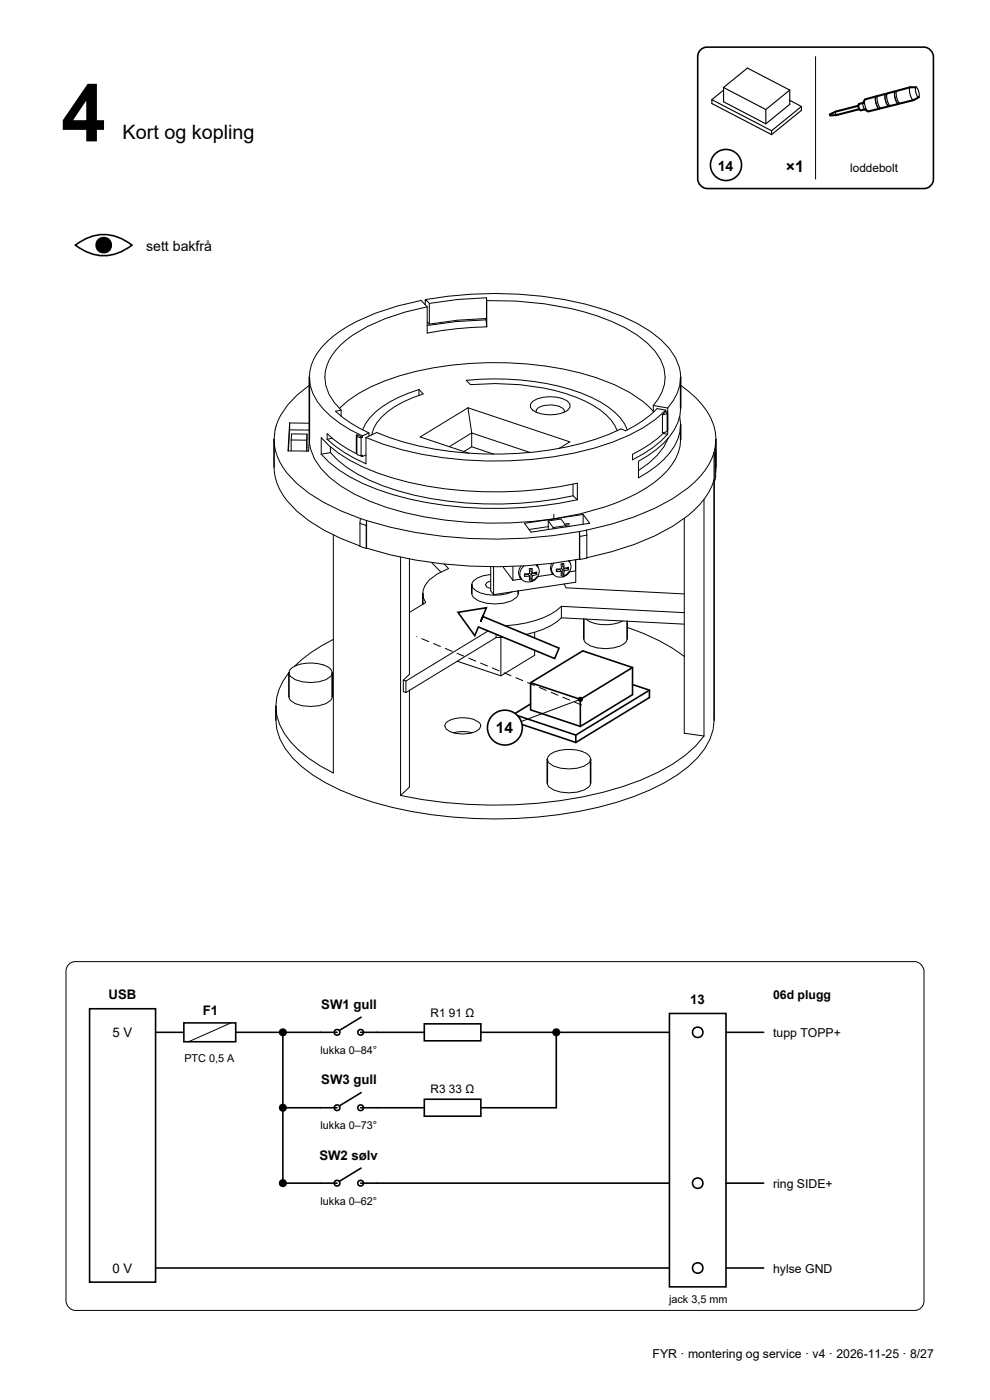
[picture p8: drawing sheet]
<svg xmlns="http://www.w3.org/2000/svg" width="210mm" height="297mm" viewBox="0 0 210 297" stroke-linecap="round" stroke-linejoin="round" font-family="sans-serif">
<g fill="none" stroke="#000" stroke-width=".21">
<path d="M90.2 63.7v1M90.3 63.5a81.2 81.2 0 0 1 38.1 2.3 33.8 33.8 0 0 1 11.8 6.2 11 11 0 0 1 4.2 8 10 10 0 0 1-2.8 6.6M90.3 63.5v.3l-.1-.1M90.3 63.5l.8 .9M90.3 63.6l-.1 .1M90.6 65.1l-1.3-1.4a46.6 46.6 0 0 0-17.2 6.6 13.9 13.9 0 0 0-6.4 8.4 9.3 9.3 0 0 0 2.8 8.1 25.7 25.7 0 0 0 8.4 5.7M90.6 65.1v5.6a75.6 75.6 0 0 1 12.6-1.4M90.6 65.1a41.1 41.1 0 0 0-17.1 7 10.8 10.8 0 0 0-4.6 7.9 9.7 9.7 0 0 0 3.5 7M90.6 68.3l.5 .5M91.1 64.4v4.4M103.1 67.9l-6.3 .3-6.2 .8M103.1 67.6v.3"/>
<path d="M103.1 67.9l.1 1.4M103.2 63.2l-6.2 .3-5.9 .9M103.2 63.2v4.4l-6.2 .3-5.9 .9M103.2 63.2v.6M103.2 63.8a63.8 63.8 0 0 1 26.5 4.4 23.6 23.6 0 0 1 9.2 6.2 8.3 8.3 0 0 1-.3 11.6M103.2 63.8v5.5M58.1 99.1a12.5 12.5 0 0 0 4.8 9.3 38.7 38.7 0 0 0 13.5 7.4M58.2 92.1v.1M61.4 91.2l-.2 4.4M61.4 89.7l-.3 5.9 4.4 .1 .1-2.7M61.4 89.7v1.5M61.4 89.7l4.2 .1"/>
<path d="M61.4 91.2h4.2M61.8 93.3v2.4M61.8 93.3l3.3 .1M65.1 92.1v3.6v-2.3M65.1 92.1h-3.2l-.1 1.2M65.1 92.1v1.3M65.6 81.7a17.1 17.1 0 0 0-7.1 8.7 10.7 10.7 0 0 0 2.4 9.9 29.6 29.6 0 0 0 11.5 8.1l4 1.6M65.6 93.2a9.5 9.5 0 0 0 2.5 6.2 26.1 26.1 0 0 0 10.3 6.9 76.3 76.3 0 0 0 34.6 4.3l4.5-.5M68.1 96.3a27.1 27.1 0 0 0 11.9 7.5 79.8 79.8 0 0 0 42.5 2.2M68.1 96.3v-3.5a27.1 27.1 0 0 0 11.9 7.5 79.9 79.9 0 0 0 42.5 2.2v3.5M69.4 93.2v-1.2a25.6 25.6 0 0 0 6.3 4.3M70.1 96a29.7 29.7 0 0 0 14.3 8.1 77.7 77.7 0 0 0 37.1 1.1"/>
<path d="M70.1 96l-2 .3M70.1 94.8v1.2M70.5 93l-1.1 .2M72 86.6a29 29 0 0 1 12.8-6.9 74.1 74.1 0 0 1 41.7 .4 27.8 27.8 0 0 1 12.1 7.1M72.4 87l-1.2 .3a26.3 26.3 0 0 0 7.1 4.6M72.4 87v1.3M75.6 96.2l.3 .3 .7 .2M76.4 96.7l.5 .2M76.6 96.7l.3-.1v.3M76.6 92.9v3.8M76.9 92.8l-1.2-.6-.1 .2 .3 .3 .7 .2M76.9 92.5v.3"/>
<path d="M76.9 92.8l-.3 .1M77.6 92.8v5.6a28.3 28.3 0 0 1-8.2-5.2M77.6 96.5l-.7 .4M78.3 91.9v.6M78.3 91.9l-1.4 .6M88.9 82.6a22.3 22.3 0 0 0-10.5 6.1l-.9 1.2-.6 1.3M88.9 82.6l.9 1a18.7 18.7 0 0 0-9.9 6.1l-.7 1.3-.4 1.3M88.9 82.6v1.3M99.3 86.5l21.6 7.2-2.3 1.4M99.3 86.5l-10.2 6.2 10.3 3.4M99.3 86.5l.8 5.4M100.1 94.8l4.6 1.5"/>
<path d="M100.1 94.8l-1.7 1M100.1 91.9v2.9M100.1 91.9l12.3 4.1M100.1 91.9l-4.8 2.9M113 85.1a7.6 7.6 0 0 1 7.3-.1l.6 .7v.7a3.7 3.7 0 0 1-3.1 1.5 7.4 7.4 0 0 1-4.8-.9l-.5-.6v-.7zM113.7 87.5a1.06 1.06 0 0 1 1-1.3 5 5 0 0 1 4.9 .7l.1 .6M133.1 91.2a13.7 13.7 0 0 0-7.7-6.9 54 54 0 0 0-26.5-3.6l.9 .9a48.1 48.1 0 0 1 24.2 3.4 12.5 12.5 0 0 1 6.9 6.4M138.6 86v1.5M138.6 86l3 .6M140.5 88v3.8l.8-.1 .3-.4M140.7 92l.9 .1M140.9 91.8a25.6 25.6 0 0 1-6.7 4.6v1.2a24.2 24.2 0 0 0 7.4-5.5"/>
<path d="M141.2 87a29.7 29.7 0 0 1-11.3 6.8 79.8 79.8 0 0 1-48.6 .4l-3.7-1.4M141.2 87l-1.8-.3a23.4 23.4 0 0 1-6.7 4.7l-1-.4a61.7 61.7 0 0 1-25.5 5.3 65.7 65.7 0 0 1-26.3-4.5l-2.3 1M141.2 87.3l.4 .2-.3 .3-.8 .2M141.2 87.3l-.7 .7M141.2 87v.3M141.6 86.6v5.5M141.8 93a15.2 15.2 0 0 1-6.4 6.8M144.4 81.7a17.4 17.4 0 0 1 7 8.5l.3 1.5 .2 1.5-.2 2.1M144.4 93.2a11 11 0 0 1-4.3 8 33.7 33.7 0 0 1-11.8 6.3l-5.2 1.5-5.6 1.1M144.4 86.6a11.7 11.7 0 0 1-5.1 8.8l-3.9 2.5v3.5a17.4 17.4 0 0 0 8.4-8.3l.4-1.5 .2-1.5-.2-1.8M151.5 96a15.7 15.7 0 0 1-5.6 7.6 45.4 45.4 0 0 1-16.3 7.6l-5.2 1.3M151.5 96v5.8"/>
<path d="M151.5 96l.1 1M151.6 97v4.8M151.7 95.3l.1 .9M151.7 95.3l-.2 .7M151.8 96.2v4.9l-.2 .7M151.8 96.2l-.2 .8M151.9 99.1l-.1 1M70.7 113.5v50.5a26.3 26.3 0 0 1-10.4-8.4 10.4 10.4 0 0 1 1-12.9M76.4 111v4.9l1.3 .5M76.4 111l1.3 .5M76.4 110v1M76.4 110l1.4 .4"/>
<path d="M77.7 111.5v4.9M77.8 116.3a97.1 97.1 0 0 0 45.1 2.3M77.8 110.4a97.2 97.2 0 0 0 45.1 2.4M77.8 116.3l-.1 .1M77.8 110.4v5.9M77.8 110.4l-.1 1.1M85 118.2v50.6M86.8 118.6v24.5l-1.2 1.2M91.6 119.3l1.9 2M94.2 119.7l.9 .9a8.2 8.2 0 0 0-5 3.8 3.3 3.3 0 0 0 .2 3.4l-3.5 2.1M111.3 111l12.4-1.9 1.4 1.9-12.5 1.9zM113.7 119.9a1.76 1.76 0 0 1 .3 2.5"/>
<path d="M113.8 119.8h.1M116.3 111.7l-4.1 .6M116.3 110.5v1.8M116.3 110.5l1 1.4M116.3 110.5l2.7-.4 1 1.4M117 119.5l-.3 1 .4 .9M117.3 111.9v.3M117.5 109.1v1M119.4 119.6v.6l.3 .4M119.8 111.2l.9-.1v.6M120 111.5v.3M120 111.5l-2.7 .4"/>
<path d="M120.3 111.1v.6M120.7 119a2.19 2.19 0 0 1-.4 2.9 2.19 2.19 0 0 1-3-.1 1.92 1.92 0 0 1 .2-2.3M121.5 105.2l1 .8M121.5 102.7v2.5M122.1 118.8v2.3l-1.3 .2M122.1 118.8v4.7l-17.4 2.6M122.9 118.6l.1 .1M122.9 112.8v5.8M122.9 112.8l.1 1M123 113.8v4.9M123.7 109.1v2.1M124.4 112.5l.1 1"/>
<path d="M124.4 112.5l-1.5 .3M124.5 113.5v4.9l-1.5 .3M124.5 113.5l-1.5 .3M145.2 110v45.6l4.1 .5M149.3 106v50.1M151.5 101.8a15.5 15.5 0 0 1-5.6 7.6 45.4 45.4 0 0 1-16.2 7.7l-5.2 1.2M151.5 101.8h.1M70.7 135.7a30.7 30.7 0 0 0-8.2 5.6M100.1 125.9l.3 .9a8.2 8.2 0 0 0 8.1 .7l1-.7 .4-.9M104.1 121.9l-1.6 .2-1.3 .5-.8 .7-.2 .4-.1 .4 .2 .6a5.7 5.7 0 0 0 4.4 1.6l1.4-.1 2.5-.6M104.1 123.2l-.8 .4-.3 .5 .3 .4 .8 .4M104.1 120.2v5.1l.6 .8"/>
<path d="M104.7 120.2v5.9M105.2 135.3l-19.1 11.6M105.2 132.8l-19.1 11.7M105.2 132.8v2.5M106.2 135.2v8.2M106.8 120.2l2 2.9M108.8 120.2v2.9M110.5 120.1a1.93 1.93 0 0 0-.2 2.3M110.6 122.8l-1.8 .3M111.2 120.1a1.87 1.87 0 0 0-.6 2.7 1.87 1.87 0 0 0 2.8 .2l.6-.6M111.3 122l.8-.2 .3 .4M112.4 122.2l-.1 .9 .6-.1"/>
<path d="M112.6 120.6v.6l.3 .4M112.6 121.7v1M112.6 121.7l.3 .5M112.6 122.7l.3 .3M112.6 122.7h-.3M112.9 121.6v-1h-.6l.1 1.1h-1.1v.6l1.1-.1M112.9 121.6l.9-.2v.5M112.9 122.2v.8M113.4 134.1v4.9l-7.2 4.4M113.6 121.5v.1M113.6 121.6l.2 .3M113.6 121.6l-1 .1"/>
<path d="M113.8 121.9l-.9 .3M117.3 121.8l-3.3 .5M118 120.9l.8-.1 .3 .4M119.1 131.1a16.8 16.8 0 0 1-9.5 3.8l-4.4 .4M119.1 128.6a16.7 16.7 0 0 1-9.5 3.9l-4.4 .3M119.1 131.1l26.1 1.3M119.1 128.6l26.1 1.4M119.1 128.6v2.5M119.1 121.2l-.1 .9 .6-.1M119.4 120.7v1M119.4 120.7l.3 .4M119.4 121.7l.2 .3"/>
<path d="M119.4 121.7h-.3M119.6 123.9l.5 .8 25.1 1.3M119.7 120.6l-.1-1h-.6l.1 1.1h-1.1v.6l1.1-.1M119.7 120.6l.9-.3v.6M119.7 121.1l-.1 .9M120.4 120.6l-1 .1M120.4 120.4v.2M120.4 120.6l.2 .3M120.6 120.9l-.9 .2M123.8 135.5l.4 .8a7.7 7.7 0 0 0 8.5 0l.3-.8M124.3 131.3a8.1 8.1 0 0 0 7.8 .4M133 133.1a41.8 41.8 0 0 1 12.2 6.1"/>
<path d="M58.5 152.7a11.9 11.9 0 0 0 3.6 8.1 38.6 38.6 0 0 0 17.1 9.4 96 96 0 0 0 51.6 0 38.6 38.6 0 0 0 17.2-9.4 11.9 11.9 0 0 0 3.5-8.1M61.3 147.8l.3 .8a7.6 7.6 0 0 0 7.5 .7l1-.7 .4-.8M62 141.6a8.1 8.1 0 0 1 8 .2 1.11 1.11 0 0 1 .1 1.7 7.7 7.7 0 0 1-8.5 0l-.3-.8 .2-.5zM85.6 144.3v2.4l.5 .2M85.6 144.3l.5 .2M86.1 144.5v2.4M86.8 146.5v20.5l-1.8 1.8M94.9 153.1a6.7 6.7 0 0 1 6.7 .1l.4 .8-.3 .7a6.4 6.4 0 0 1-7.1 0l-.3-.7 .2-.5zM96.1 155.4a8.1 8.1 0 0 1 4.1 0M97 140.3l9.2 3.1M116.8 160a8.1 8.1 0 0 1 8 .1 1.11 1.11 0 0 1 .1 1.8 7.7 7.7 0 0 1-8.5 0l-.3-.8 .2-.6zM149.3 156.1a26 26 0 0 1-9.8 7.8 72.8 72.8 0 0 1-25.4 6.5 99.6 99.6 0 0 1-29.1-1.6"/>
<path d="M116.1 166.1l.3 .8a7.7 7.7 0 0 0 8.5 0l.4-.8"/>
</g>
<g fill="none" stroke="#000" stroke-width=".34">
<path d="M58.1 93.2v5.9M65.6 80v13.2M75.6 92.4v3.8M141.6 87.5v3.8M144.4 80v6.6M144.4 90.1v3.1M151.9 93.2v5.9M113.8 119.8l.3 .4M120.7 119l.1 .2M151.5 101.8v50.9M89.7 125.9v2.3M100.1 124.1v1.8"/>
<path d="M109.9 125.4v.5M110.3 122.4l.3 .4M114 122.4l-.6 .6-.7 .4M117.1 121.4l.2 .4M120.8 121.3l-.6 .7-.8 .4M123.8 131.3v4.2M133 131.8v3.7M58.5 149.8v2.9M61.3 142.7v5.1M70.5 142.7v5.1M109 151.5v1.6l13.1 4.4M109 151.5l13.1 4.4"/>
<path d="M112.5 149.3l-3.5 2.2M112.5 144.8v5.8l10.6 3.5M112.5 144.8l10.6 3.6M122.1 155.9v1.6M123.1 148.4v5.7M134.2 145.2l3.6 1.2M134.2 141.6v5.8l-11.1 6.7M134.2 141.6l-11.1 6.8M134.2 141.6l-10.6-3.5-11.1 6.7M137.8 146.4v1.6l-15.7 9.5M137.8 146.4l-15.7 9.5M116.1 161.1v5"/>
<path d="M125.3 161.1v5"/>
</g>
<path d="M123.4 149.6l-35-14.5" fill="none" stroke="#000" stroke-width=".21" stroke-dasharray="1.6 1.1"/>
<path d="M97.1 129.9l6.1-1-1.3 3 .5-1.1 16.2 6.7-.9 2.2-16.2-6.7-.8 1.9z" fill="#fff" stroke="#000" stroke-width=".34"/>
<path d="M123.1 148.4l-12.5 4.7" fill="none" stroke="#000" stroke-width=".21"/>
<circle cx="123.1" cy="148.4" r=".55" fill="#000"/>
<circle cx="107.1" cy="154.4" r="3.7" fill="#fff" stroke="#000" stroke-width=".34"/>
<path d="M16 52a9.1 9.1 0 0 1 12 0 9.1 9.1 0 0 1-12 0zM19 214h14v58h-14zM33 219h6" fill="none" stroke="#000" stroke-width=".34"/>
<circle cx="22" cy="52" r="1.61" fill="#000" stroke="#000" stroke-width=".34"/>
<path d="M14.6 204.6l.9-.5 .5-.1h178a2.15 2.15 0 0 1 2 2v70a2 2 0 0 1-2 2h-178a2.15 2.15 0 0 1-2-2v-70l.1-.5z" fill="none" stroke="#000" stroke-width=".21"/>
<path d="M39 217h11v4h-11z" fill="#fff" stroke="#000" stroke-width=".34"/>
<path d="M49 217l-9 4" fill="none" stroke="#000" stroke-width=".21"/>
<g fill="none" stroke="#000" stroke-width=".34">
<path d="M50 219h21.5M60 219v32M76.5 219h13.5M76.6 215.8l-4.6 2.8"/>
<circle cx="71.5" cy="219" r=".6"/>
<circle cx="76.5" cy="219" r=".6"/>
</g>
<g fill="#000">
<circle cx="60" cy="219" r=".86"/>
<circle cx="60" cy="235" r=".86"/>
<circle cx="60" cy="251" r=".86"/>
</g>
<path d="M90 217.2h12v3.6h-12z" fill="#fff" stroke="#000" stroke-width=".34"/>
<g fill="none" stroke="#000" stroke-width=".34">
<path d="M102 219h16M60 235h11.5M76.5 235h13.5M76.6 231.8l-4.6 2.8"/>
<circle cx="71.5" cy="235" r=".6"/>
<circle cx="76.5" cy="235" r=".6"/>
</g>
<path d="M90 233.2h12v3.6h-12z" fill="#fff" stroke="#000" stroke-width=".34"/>
<g fill="none" stroke="#000" stroke-width=".34">
<path d="M142 215h12v58h-12zM142 219h-24v16h-16M60 251h11.5M76.5 251h65.5M76.6 247.8l-4.6 2.8M33 269h109"/>
<circle cx="71.5" cy="251" r=".6"/>
<circle cx="76.5" cy="251" r=".6"/>
</g>
<circle cx="118" cy="219" r=".86" fill="#000"/>
<circle cx="148" cy="219" r="1.11" fill="#fff" stroke="#000" stroke-width=".34"/>
<path d="M154 219h8" fill="none" stroke="#000" stroke-width=".34"/>
<circle cx="148" cy="251" r="1.11" fill="#fff" stroke="#000" stroke-width=".34"/>
<path d="M154 251h8" fill="none" stroke="#000" stroke-width=".34"/>
<circle cx="148" cy="269" r="1.11" fill="#fff" stroke="#000" stroke-width=".34"/>
<path d="M154 269h8" fill="none" stroke="#000" stroke-width=".34"/>
<path d="M148.6 10.6l.9-.5 .5-.1h46a2.15 2.15 0 0 1 2 2v26a2 2 0 0 1-2 2h-46a2.15 2.15 0 0 1-2-2v-26l.1-.5z" fill="#fff" stroke="#000" stroke-width=".34"/>
<g fill="none" stroke="#000" stroke-width=".24">
<path d="M153.5 19.1l-2.5 2M153.5 18.6v3l8.9 4.7M153.5 18.6l8.9 4.6M153.5 18.6l5.1-4.2 8.9 4.7M167.5 19.1v3l-5.1 4.2M167.5 19.1l-5.1 4.1M151 21.1v.9l12.7 6.6M151 21.1l12.7 6.6M162.4 23.2v3.1M163.7 27.7v.9M167.5 21.3l2.5 1.3M170 22.6v.8l-6.3 5.2"/>
<path d="M170 22.6l-6.3 5.1"/>
</g>
<circle cx="154" cy="35" r="3.3" fill="#fff" stroke="#000" stroke-width=".34"/>
<path d="M173 12v26" fill="none" stroke="#000" stroke-width=".21"/>
<g fill="none" stroke="#000" stroke-width=".24">
<path d="M187.9 20h-.1a2.6 2.6 0 0 0 .7 2.5M188 19.9h-.2a2.73 2.73 0 0 0 .8 2.7l.1-.1M188.2 19.8v.1a2.74 2.74 0 0 0 .7 2.6M189.9 19.4l-.1 .1a2.63 2.63 0 0 0 .8 2.5M190 19.4h-.2a2.77 2.77 0 0 0 .8 2.6l.1-.1M190.3 19.3h-.1a2.75 2.75 0 0 0 .8 2.6M193.1 18.5l-.1 .1a2.52 2.52 0 0 0 .8 2.6M194.3 18.5a1.97 1.97 0 0 1 .5 2.1 2.26 2.26 0 0 1-.5-2.1zM176 24.3l.1 .2M177.3 23.7l.1 .7M177.3 23.7h.1M177.4 24.4h.1"/>
<path d="M182 22.5l.2 .7M182.2 22.1a1.32 1.32 0 0 0 .4 1.3M183.1 21.9v.7l.3 .6M183.5 21.1a2.47 2.47 0 0 0 .7 2.5M185.9 20.5h-.1a2.68 2.68 0 0 0 .7 2.6l.1-.1M185.9 20.5h-.1a2.62 2.62 0 0 0 .7 2.5M185.9 20.5h.1M186.2 20.3l-.1 .1a2.66 2.66 0 0 0 .8 2.6M190.7 21.9h.1"/>
</g>
<g fill="none" stroke="#000" stroke-width=".43">
<path d="M187.9 19.9l-1.7 .4M188.1 19.9l-.2 .1M189.9 19.4l-1.7 .4M190.2 19.4h-.3M193.1 18.5l-2.8 .8M193.1 18.5h1.2M182 22.4l-4.7 1.3-1.3 .6M182.2 23.2l.3 .2M182.2 22.1l-.2 .4M182.2 23.2l-4.8 1.2-1.3 .1M183.4 23.2l.7 .4M183.4 23.2l-.8 .2"/>
<path d="M183.4 21.2l-.3 .6-.9 .3M186.1 20.4l-2.6 .7M186.5 23.1l-2.3 .5M186.8 23h-.3M188.6 22.6l-1.7 .4M188.8 22.4l-.3 .1M190.6 22l-1.7 .5M190.8 21.9l-.2 .1M193.8 21.2l-2.8 .7M194.9 20.6l-1.1 .6"/>
</g>
<text font-size="17" x="13" y="30">4</text>
<text font-size="4.2" x="26" y="29.5">Kort og kopling</text>
<text font-size="3.4" x="166.7" y="36.4">×1</text>
<text font-size="3.3" x="105.2" y="155.5">14</text>
<g font-size="3">
<text x="152.2" y="36.2">14</text>
<text x="31" y="53.2">sett bakfrå</text>
</g>
<g font-size="2.8">
<text x="23" y="212">USB</text>
<text x="43" y="215.4">F1</text>
<text x="68.1" y="214">SW1 gull</text>
<text x="146.4" y="213">13</text>
<text x="23.9" y="220">5 V</text>
<text x="68.1" y="230">SW3 gull</text>
<text x="67.7" y="246">SW2 sølv</text>
<text x="23.9" y="270">0 V</text>
</g>
<g font-size="2.6">
<text x="164" y="212">06d plugg</text>
<text x="164" y="220">tupp TOPP+</text>
<text x="164" y="252">ring SIDE+</text>
<text x="164" y="270">hylse GND</text>
<text x="138.4" y="288">FYR · montering og service · v4 · 2026-11-25 · 8/27</text>
</g>
<g font-size="2.5">
<text x="180.4" y="36.4">loddebolt</text>
<text x="91.3" y="215.8">R1 91 Ω</text>
<text x="91.3" y="231.8">R3 33 Ω</text>
</g>
<g font-size="2.3">
<text x="39.1" y="225.2">PTC 0,5 A</text>
<text x="68" y="223.6">lukka 0–84°</text>
<text x="68" y="239.6">lukka 0–73°</text>
<text x="68" y="255.6">lukka 0–62°</text>
<text x="141.9" y="276.5">jack 3,5 mm</text>
</g>
</svg>
